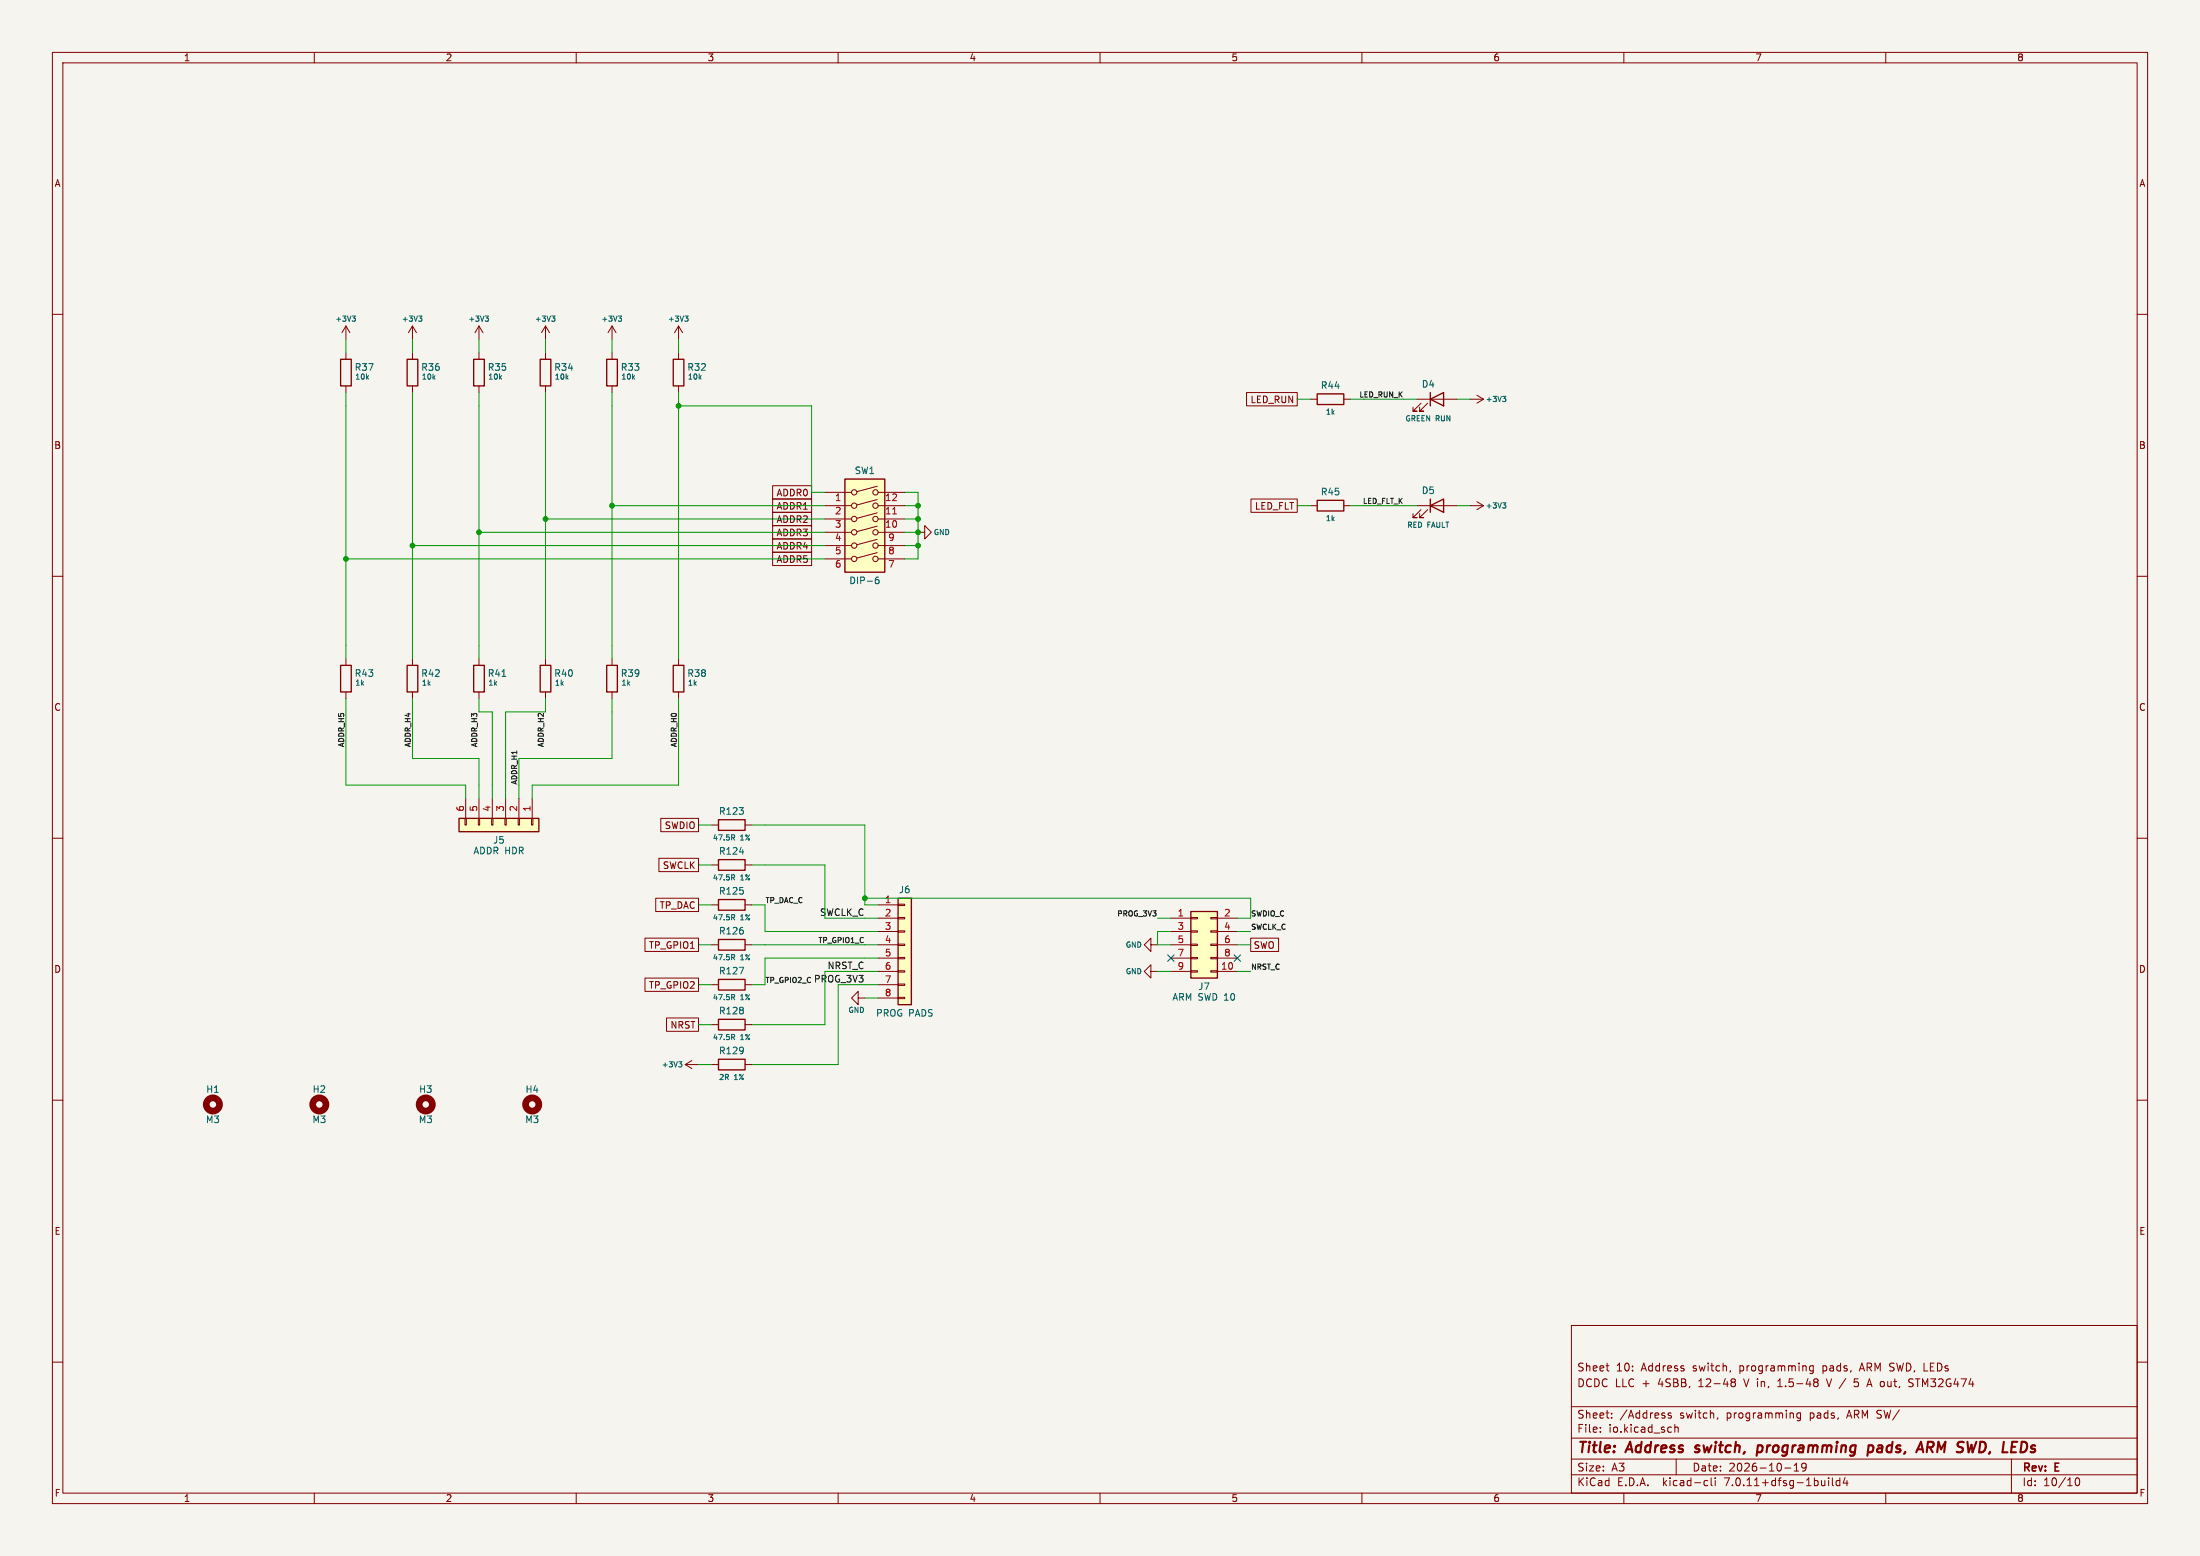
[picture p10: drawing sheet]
<svg xmlns="http://www.w3.org/2000/svg" width="420mm" height="297mm" viewBox="0 0 420 297" stroke-linecap="round" stroke-linejoin="round" font-family="sans-serif">
<path d="M0 0h420v297h-420z" fill="#f5f4ef" stroke="#f5f4ef" stroke-width=".19"/>
<g fill="none" stroke="#840000" stroke-width=".19">
<path d="M10 10h400v277h-400zM12 12h396v273h-396zM60 10v2M110 10v2M160 10v2M210 10v2M260 10v2M310 10v2M360 10v2M10 60h2M408 60h2M66 62.2v2.6"/>
<path d="M66 67.3v1.3M66 73.7v1.2M66 62.2l-.7 1.3M66 62.2l.8 1.3M78.7 62.2v2.6M78.7 67.3v1.3M78.7 73.7v1.2M78.7 62.2l-.7 1.3M78.7 62.2l.8 1.3M91.4 62.2v2.6M91.4 67.3v1.3M91.4 73.7v1.2"/>
<path d="M91.4 62.2l-.7 1.3M91.4 62.2l.8 1.3M104.1 62.2v2.6M104.1 67.3v1.3M104.1 73.7v1.2M104.1 62.2l-.7 1.3M104.1 62.2l.8 1.3M116.8 62.2v2.6M116.8 67.3v1.3M116.8 73.7v1.2M116.8 62.2l-.7 1.3M116.8 62.2l.8 1.3"/>
<path d="M129.5 62.2v2.6M129.5 67.3v1.3M129.5 73.7v1.2M129.5 62.2l-.7 1.3M129.5 62.2l.8 1.3M238 74.9h9.6v2.6h-9.6zM250.2 76.2h1.3M256.5 76.2h1.3M270.5 76.2h7.6M271.3 77l-1.6 1.5h.8h-.8v-.8M272.5 77l-1.5 1.5h.8h-.8v-.8M280.7 76.2h2.5"/>
<path d="M281.9 75.4l1.3 .8M283.2 76.2l-1.3 .8M147.5 97.8h7.4v2.5h-7.4zM147.5 92.7h7.4v2.6h-7.4zM147.5 95.2h7.4v2.6h-7.4zM157.5 96.5h5.1M157.5 94h5.1M157.5 99.1h5.1M167.5 97.9l-3.9 1M167.5 95.4l-3.9 1M167.5 92.8l-3.9 1.1M167.6 96.5h5.1"/>
<path d="M167.6 94h5.1M167.6 99.1h5.1M238.8 95.2h8.8v2.6h-8.8zM250.2 96.5h1.3M256.5 96.5h1.3M270.5 96.5h7.6M271.3 97.3l-1.6 1.5h.8h-.8v-.8M272.5 97.3l-1.5 1.5h.8h-.8v-.8M280.7 96.5h2.5M281.9 95.8l1.3 .7M283.2 96.5l-1.3 .8M10 110h2"/>
<path d="M147.5 105.4h7.4v2.6h-7.4zM147.5 102.9h7.4v2.5h-7.4zM147.5 100.3h7.4v2.6h-7.4zM157.5 101.6h5.1M157.5 104.1h5.1M157.5 106.7h5.1M167.5 105.5l-3.9 1M167.5 102.9l-3.9 1.1M167.5 100.4l-3.9 1.1M167.6 101.6h5.1M167.6 104.1h5.1M167.6 106.7h5.1"/>
<path d="M175.3 101.6h1.2v-1.3l1.3 1.3-1.3 1.3v-1.3M408 110h2M66 125.7v1.3M66 132.1v1.3M78.7 125.7v1.3M78.7 132.1v1.3M91.4 125.7v1.3M91.4 132.1v1.3M104.1 125.7v1.3M104.1 132.1v1.3M116.8 125.7v1.3M116.8 132.1v1.3"/>
<path d="M129.5 125.7v1.3M129.5 132.1v1.3M10 160h2M88.8 156.2h.2v1.3h-.2zM88.9 152.4v3.8M91.3 156.2h.3v1.3h-.3zM91.4 152.4v3.8M93.9 156.2h.2v1.3h-.2zM94 152.4v3.8M96.4 156.2h.2v1.3h-.2zM96.5 152.4v3.8M98.9 156.2h.3v1.3h-.3z"/>
<path d="M99.1 152.4v3.8M101.5 156.2h.2v1.3h-.2zM101.6 152.4v3.8M126.1 156.2h7.2v2.6h-7.2zM135.9 157.5h1.3M142.2 157.5h1.3M408 160h2M123.1 179.1h10.2v2.5h-10.2zM125.2 171.4h8.1v2.6h-8.1zM125.8 163.8h7.5v2.6h-7.5zM135.9 172.7h1.3M135.9 165.1h1.3"/>
<path d="M142.2 172.7h1.3M142.2 165.1h1.3M167.6 172.7h3.8M167.6 175.3h3.8M167.6 177.8h3.8M171.4 177.7h1.3v.2h-1.3zM171.4 175.1h1.3v.3h-1.3zM171.4 172.6h1.3v.2h-1.3zM223.5 175.3h3.8M223.5 177.8h3.8M227.3 177.7h1.3v.2h-1.3zM227.3 175.1h1.3v.3h-1.3z"/>
<path d="M231.1 177.7h1.3v.2h-1.3zM231.1 175.1h1.3v.3h-1.3zM232.4 175.3h3.8M232.4 177.8h3.8M238.8 179.1h5.3v2.5h-5.3zM123.1 186.7h10.2v2.5h-10.2zM127.2 194.3h6.1v2.6h-6.1zM135.9 180.3h1.3M135.9 188h1.3M135.9 195.6h1.3M142.2 180.3h1.3M142.2 188h1.3"/>
<path d="M142.2 195.6h1.3M163.8 190.5v-1.3l-1.2 1.3 1.2 1.3v-1.3h1.3M167.6 180.3h3.8M167.6 182.9h3.8M167.6 185.4h3.8M167.6 188h3.8M167.6 190.5h3.8M171.4 190.4h1.3v.2h-1.3zM171.4 187.8h1.3v.3h-1.3zM171.4 185.3h1.3v.2h-1.3zM171.4 182.8h1.3v.2h-1.3zM171.4 180.2h1.3v.3h-1.3z"/>
<path d="M219.7 185.4v-1.2l-1.3 1.2 1.3 1.3v-1.3h1.3M219.7 180.3v-1.2l-1.3 1.2 1.3 1.3v-1.3h1.3M223.5 180.3h3.8M223.5 182.9h3.8M223.5 185.4h3.8M227.3 185.3h1.3v.2h-1.3zM227.3 182.8h1.3v.2h-1.3zM227.3 180.2h1.3v.3h-1.3zM231.1 185.3h1.3v.2h-1.3zM231.1 182.8h1.3v.2h-1.3zM231.1 180.2h1.3v.3h-1.3zM232.4 180.3h3.8"/>
<path d="M232.4 182.9h3.8M232.4 185.4h3.8M10 210h2M130.8 203.2l1.3 .8M130.8 203.2h2.5M132.1 202.4l-1.3 .8M135.9 203.2h1.3M142.2 203.2h1.3M408 210h2M10 260h2M300 253h108v32h-108zM408 260h2"/>
<path d="M300 278.5h108M300 274.5h108M300 268.5h108M305.5 273.2v.2M305.5 272.5v.1M306.6 260.7h.6M307 261.7h.2M307.7 270.5v.2M307.7 269.8v.1M319 269.8l-.3-.1-.3 .2 .1 .2 .5 .2v.3h-.6M319.7 271.9v1.5M319.7 272.5l.2-.1 .4 .1 .1 .9"/>
<path d="M320 278.5v3M327.9 270.6l-.1 .3M330.4 261.6l-.2 .3M330.5 263.7l.2 .1M330.5 263.3l.2-.1 .5 .1 .1 .2-.3 .3M330.7 263.8h.3M330.7 263.8l-.2 .2M331 263.8l.3 .3-.1 .4-.2 .2-.5-.2M339.4 264.7h.8M339.7 263.4l-.3 .2M342.5 279.7l.4-.4v1.5M343.7 269.8l-.4-.1-.3 .3 .2 .6h.5"/>
<path d="M343.7 269.7v1.2l-.3 .3-.3-.1M344 279.4l-.1 .5 .2 .2 .4 .1 .3-.3M344.7 279.4a.99 .99 0 0 1-.3 1.4h-.3M346.2 260.8l-.5-.1-.3 .3 .2 .6h.6M346.2 260.7v1.2l-.3 .3-.4-.1M346.5 263.2h.3l.3 .3-.3 .3M346.5 263.8h.3M346.8 263.8l.2 .2 .1 .4-.3 .3h-.3M348.7 263.2l.5 1.5M353.9 264.5l.6 .2M354.7 263.2h-.7l-.1 .7 .6-.1M356.5 264.3h.7"/>
<path d="M356.9 263.2l.5 1.5M364.4 263.8l.7 .2 .1 .4-.3 .3-.5-.1M365.2 263.3l-.5-.1-.3 .1M384 278.5v6.5M60 285v2M110 285v2M160 285v2M210 285v2M260 285v2M300 281.5h108M310 285v2M325.6 282.6l.4 .1"/>
<path d="M326 283.5l-.4 .1M326.7 282.1v1.3l.2 .2M327.4 282.1v.1M327.4 282.6v1M340.7 280.2h1.2M342.5 280.8h.9M349.1 282.1v.1M349.1 282.6v1M349.8 282.1v1.3l.2 .2M351.2 282.7l-.4-.1-.3 .3 .2 .6h.5M351.2 282.1v1.5M352.2 282l-.3 1.1h.9"/>
<path d="M352.6 282.6v1M360 285v2M396.4 282.2l.1-.1a.8 .8 0 0 1 .5 .7 .8 .8 0 0 1-.5 .8 1 1 0 0 1-.1-1.4z"/>
<circle cx="163.1" cy="94" r=".51"/>
<circle cx="163.1" cy="99.1" r=".51"/>
<circle cx="163.1" cy="96.5" r=".51"/>
<circle cx="167.1" cy="94" r=".51"/>
<circle cx="167.1" cy="99.1" r=".51"/>
<circle cx="167.1" cy="96.5" r=".51"/>
<circle cx="163.1" cy="104.1" r=".51"/>
<circle cx="163.1" cy="101.6" r=".51"/>
<circle cx="163.1" cy="106.7" r=".51"/>
<circle cx="167.1" cy="106.7" r=".51"/>
<circle cx="167.1" cy="104.1" r=".51"/>
<circle cx="167.1" cy="101.6" r=".51"/>
</g>
<path d="M323.5 277.1l.2 .1M323.8 276l-.1 .4M335.4 277.1h.8M335.6 276h.7M335.6 275.9l-.3 2M356.7 276h.8l.1 .3v.5a.66 .66 0 0 1-1 .3M356.7 275.9l-.2 2M367.9 276.3h.8M368.4 276.3l.6 .9M368.8 275.2h-.7l-.3 2M386.4 275.2h-.4l-.3 2 .8-.1" fill="none" stroke="#840000" stroke-width=".4"/>
<g fill="none" stroke="#840000" stroke-width=".25">
<path d="M65 68.6h2.1v5.1h-2.1zM77.7 68.6h2.1v5.1h-2.1zM90.4 68.6h2.1v5.1h-2.1zM103.1 68.6h2.1v5.1h-2.1zM115.8 68.6h2.1v5.1h-2.1zM128.5 68.6h2.1v5.1h-2.1zM251.5 75.2h5v2h-5zM273 76.2l2.6-1.3v2.6zM273 74.9v2.6M161.3 91.4h7.6v17.8h-7.6zM251.5 95.5h5v2h-5zM273 96.5l2.6-1.2v2.5z"/>
<path d="M273 95.3v2.5M65 127h2.1v5.1h-2.1zM77.7 127h2.1v5.1h-2.1zM90.4 127h2.1v5.1h-2.1zM103.1 127h2.1v5.1h-2.1zM115.8 127h2.1v5.1h-2.1zM128.5 127h2.1v5.1h-2.1zM87.6 156.2h15.3v2.6h-15.3zM137.2 156.5h5v2h-5zM137.2 171.7h5v2h-5zM137.2 164.1h5v2h-5zM137.2 179.3h5v2.1h-5z"/>
<path d="M171.4 171.5h2.6v20.3h-2.6zM227.3 174h5.1v12.7h-5.1zM137.2 194.6h5v2h-5zM137.2 186.9h5v2.1h-5zM137.2 202.2h5v2h-5z"/>
</g>
<g fill="none" stroke="#006464" stroke-width=".19">
<path d="M67.2 60.3h.6l-.3 .4 .3 .1v.3l-.1 .2h-.3M79.9 60.3h.6l-.3 .4 .3 .1v.3l-.1 .2h-.3M92.6 60.3h.6l-.3 .4 .3 .1v.3l-.1 .2h-.3M105.3 60.3h.6l-.3 .4 .3 .1v.3l-.1 .2h-.3M118 60.3h.6l-.3 .4 .3 .1v.3l-.1 .2h-.3M130.7 60.3h.6l-.3 .4 .3 .1v.3l-.1 .2h-.3M286.8 75.7h.7l-.4 .3 .3 .1 .1 .4-.2 .2h-.3M286.8 96h.7l-.4 .4 .3 .1 .1 .3-.2 .2h-.3M167.1 110.9l.2-.3h.3l.2 .3v.3l-.2 .2h-.4l-.1-.2M167.7 110.1l-.4 .1-.2 .5M95.8 129.1h.8M139.9 159.9l.3 .5"/>
<path d="M140.1 159.4l.1 .1-.1 .4M139.9 175.1l.3 .5M139.9 167.5l.3 .5M140.1 174.6l.1 .2-.1 .3M140.1 167l.1 .2-.1 .3M141.2 162.6h.8M139.9 198l.3 .5M139.9 190.4l.3 .4M139.9 182.7l.3 .5M140.1 182.2l.1 .2-.1 .3M140.1 189.8l.1 .2-.1 .4M140.1 197.5l.1 .1-.1 .4"/>
<path d="M141.1 184.6h.9l-.6 1.3M129.6 202.7h.6l-.4 .3 .3 .1 .1 .4-.2 .2h-.3"/>
</g>
<g fill="#ffffc2" stroke="#ffffc2" stroke-width=".19">
<path d="M171.4 171.5h2.6v20.3h-2.6z"/>
<path d="M227.3 174h5.1v12.7h-5.1z"/>
<path d="M161.3 91.4h7.6v17.8h-7.6z"/>
<path d="M87.6 156.2h15.3v2.6h-15.3z"/>
</g>
<path d="M170.4 98.1h.7" fill="none" stroke="#a90000" stroke-width=".19"/>
<g fill="none" stroke="#840000" stroke-width="1.3">
<circle cx="40.6" cy="210.8" r="1.27"/>
<circle cx="61" cy="210.8" r="1.27"/>
<circle cx="81.3" cy="210.8" r="1.27"/>
<circle cx="101.6" cy="210.8" r="1.27"/>
</g>
<g fill="none" stroke="#009600" stroke-width=".19">
<path d="M66 64.8v2.5M66 74.9v50.8M78.7 64.8v2.5M78.7 74.9v50.8M91.4 64.8v2.5M91.4 74.9v50.8M104.1 64.8v2.5M104.1 74.9v50.8M116.8 64.8v2.5M116.8 74.9v50.8M129.5 64.8v2.5M129.5 74.9v50.8"/>
<path d="M129.5 77.5h25.4v16.5h2.6M247.6 76.2h2.6M257.8 76.2h12.7M278.1 76.2h2.6M104.1 99.1h53.4M116.8 96.5h40.7M172.7 96.5h2.6M172.7 94h2.6v12.7h-2.6M172.7 99.1h2.6M247.6 96.5h2.6M257.8 96.5h12.7M278.1 96.5h2.6"/>
<path d="M66 106.7h91.5M78.7 104.1h78.8M91.4 101.6h66.1M172.7 104.1h2.6M172.7 101.6h2.6M66 133.4v16.5h22.9v2.5M78.7 133.4v11.4h12.7v7.6M91.4 133.4v2.5h2.6v16.5M104.1 133.4v2.5h-7.6v16.5M116.8 133.4v11.4h-17.7v7.6M129.5 133.4v16.5h-27.9v2.5M133.3 157.5h2.6"/>
<path d="M143.5 157.5h21.6v15.2h2.5M133.3 165.1h2.6M133.3 172.7h2.6M143.5 172.7h2.5v5.1h21.6M143.5 165.1h14v10.2h10.1M165.1 171.5h73.7v3.8h-2.6M221 175.3h2.5M223.5 177.8h-2.5v2.5h2.5M236.2 177.8h2.6M133.3 180.3h2.6M133.3 188h2.6M133.3 195.6h2.6"/>
<path d="M143.5 180.3h24.1M165.1 190.5h2.5M167.6 182.9h-21.6v5.1h-2.5M167.6 188h-7.6v15.2h-16.5M167.6 185.4h-10.1v10.2h-14M221 185.4h2.5M236.2 180.3h2.6M236.2 185.4h2.6M133.3 203.2h2.6"/>
</g>
<path d="M222.9 182.3l1.2 1.2M224.1 182.3l-1.2 1.2M235.6 182.3l1.2 1.2M236.8 182.3l-1.2 1.2" fill="none" stroke="#000084" stroke-width=".19"/>
<g fill="#009600" stroke="#009600" stroke-width=".19">
<circle cx="91.4" cy="101.6" r=".46"/>
<circle cx="104.1" cy="99.1" r=".46"/>
<circle cx="66" cy="106.7" r=".46"/>
<circle cx="78.7" cy="104.1" r=".46"/>
<circle cx="165.1" cy="171.5" r=".46"/>
<circle cx="175.3" cy="104.1" r=".46"/>
<circle cx="175.3" cy="99.1" r=".46"/>
<circle cx="175.3" cy="101.6" r=".46"/>
<circle cx="175.3" cy="96.5" r=".46"/>
<circle cx="116.8" cy="96.5" r=".46"/>
<circle cx="129.5" cy="77.5" r=".46"/>
</g>
<g font-size="2.8" fill="#840000">
<text x="301" y="277.9">Title:</text>
<text x="310.6" y="277.9">Address</text>
<text x="324.5" y="277.9">switch,</text>
<text x="337.1" y="277.9">programming</text>
<text x="359" y="277.9">pads,</text>
<text x="369.4" y="277.9">ARM SWD,</text>
<text x="387.2" y="277.9">LEDs</text>
</g>
<g font-size="2.1" fill="#840000">
<text x="301" y="262">Sheet</text>
<text x="308.5" y="262">10:</text>
<text x="313.4" y="262">Address</text>
<text x="323.3" y="262">switch,</text>
<text x="332.3" y="262">programming</text>
<text x="348.3" y="262">pads,</text>
<text x="355.6" y="262">ARM SWD, LEDs</text>
<text x="301" y="265">DCDC LLC +</text>
<text x="316.7" y="265">4SBB,</text>
<text x="324.5" y="265">12-48</text>
<text x="333.4" y="265">V in,</text>
<text x="340.1" y="265">1.5-48</text>
<text x="349.7" y="265">V /</text>
<text x="355.1" y="265">5</text>
<text x="357.9" y="265">A out,</text>
<text x="366" y="265">STM32G474</text>
<text x="301" y="273.7">File:</text>
<text x="301" y="271">Sheet:</text>
<text x="307.1" y="273.7">io.kicad_sch</text>
<text x="309.2" y="271">/Address</text>
<text x="320.7" y="271">switch,</text>
<text x="329.7" y="271">programming</text>
<text x="345.8" y="271">pads,</text>
<text x="353.1" y="271">ARM SW/</text>
<text x="301" y="281.1">Size:</text>
<text x="307.6" y="281.1">A3</text>
<text x="323" y="281.1">Date:</text>
<text x="330" y="281.1">2026-10-19</text>
<text x="386" y="281.3">Rev:</text>
<text x="392.4" y="281.3">E</text>
<text x="301" y="283.9">KiCad</text>
<text x="308.7" y="283.9">E.D.A.</text>
<text x="317.6" y="283.9">kicad-cli</text>
<text x="329.5" y="283.9">7.0.11+dfsg-1build4</text>
<text x="386" y="283.9">Id:</text>
<text x="390.1" y="283.9">10/10</text>
</g>
<g font-size="1.8" fill="#840000">
<text x="35" y="11.9">1</text>
<text x="85" y="11.9">2</text>
<text x="135" y="11.9">3</text>
<text x="185" y="11.9">4</text>
<text x="235" y="11.9">5</text>
<text x="285" y="11.9">6</text>
<text x="335" y="11.9">7</text>
<text x="385" y="11.9">8</text>
<text x="10.3" y="35.9">A</text>
<text x="408.3" y="35.9">A</text>
<text x="238.6" y="77.2">LED_RUN</text>
<text x="10.3" y="85.9">B</text>
<text x="408.2" y="85.9">B</text>
<text x="148.2" y="94.9">ADDR0</text>
<text x="148.2" y="100">ADDR2</text>
<text x="148.2" y="97.5">ADDR1</text>
<text x="239.5" y="97.5">LED_FLT</text>
<text x="148.2" y="107.6">ADDR5</text>
<text x="148.2" y="105.1">ADDR4</text>
<text x="148.2" y="102.6">ADDR3</text>
<text x="10.3" y="135.9">C</text>
<text x="408.2" y="135.9">C</text>
<text x="126.8" y="158.4">SWDIO</text>
<text x="126.4" y="166.1">SWCLK</text>
<text x="125.8" y="173.7">TP_DAC</text>
<text x="10.3" y="185.9">D</text>
<text x="123.8" y="181.3">TP_GPIO1</text>
<text x="239.2" y="181.3">SWO</text>
<text x="408.2" y="185.9">D</text>
<text x="123.8" y="188.9">TP_GPIO2</text>
<text x="127.9" y="196.5">NRST</text>
<text x="10.3" y="235.9">E</text>
<text x="408.3" y="235.9">E</text>
<text x="10.3" y="285.9">F</text>
<text x="35" y="286.9">1</text>
<text x="85" y="286.9">2</text>
<text x="135" y="286.9">3</text>
<text x="185" y="286.9">4</text>
<text x="235" y="286.9">5</text>
<text x="285" y="286.9">6</text>
<text x="335" y="286.9">7</text>
<text x="385" y="286.9">8</text>
<text x="408.3" y="285.9">F</text>
</g>
<g font-size="1.8" fill="#006464">
<text x="67.6" y="71">R37</text>
<text x="80.3" y="71">R36</text>
<text x="93" y="71">R35</text>
<text x="105.7" y="71">R34</text>
<text x="118.4" y="71">R33</text>
<text x="131.1" y="71">R32</text>
<text x="252.1" y="74.4">R44</text>
<text x="271.3" y="74.2">D4</text>
<text x="163.1" y="90.7">SW1</text>
<text x="252.1" y="94.8">R45</text>
<text x="271.3" y="94.5">D5</text>
<text x="162" y="111.7">DIP-6</text>
<text x="67.6" y="129.4">R43</text>
<text x="80.3" y="129.4">R42</text>
<text x="93" y="129.4">R41</text>
<text x="105.7" y="129.4">R40</text>
<text x="118.4" y="129.4">R39</text>
<text x="131.1" y="129.4">R38</text>
<text x="137.1" y="155.7">R123</text>
<text x="94.1" y="161.2">J5</text>
<text x="90.3" y="163.3">ADDR HDR</text>
<text x="137.1" y="163.3">R124</text>
<text x="137.1" y="171">R125</text>
<text x="171.5" y="170.7">J6</text>
<text x="137.1" y="178.6">R126</text>
<text x="137.1" y="186.2">R127</text>
<text x="223.7" y="191.2">ARM SWD 10</text>
<text x="228.7" y="189.2">J7</text>
<text x="137.1" y="193.8">R128</text>
<text x="167.1" y="194.2">PROG PADS</text>
<text x="137.1" y="201.4">R129</text>
<text x="39.3" y="208.8">H1</text>
<text x="59.6" y="208.8">H2</text>
<text x="79.9" y="208.8">H3</text>
<text x="100.2" y="208.8">H4</text>
<text x="39.2" y="214.6">M3</text>
<text x="59.5" y="214.6">M3</text>
<text x="79.8" y="214.6">M3</text>
<text x="100.2" y="214.6">M3</text>
</g>
<g font-size="1.8" fill="#a90000">
<text x="159.3" y="96">1</text>
<text x="168.9" y="96">12</text>
<text x="159.3" y="98.5">2</text>
<text x="159.3" y="101">3</text>
<text x="168.9" y="101">10</text>
<text x="168.9" y="98.5">11</text>
<text x="159.3" y="103.6">4</text>
<text x="159.3" y="106.1">5</text>
<text x="169.5" y="106.1">8</text>
<text x="169.5" y="103.6">9</text>
<text x="159.3" y="108.7">6</text>
<text x="169.5" y="108.7">7</text>
<text x="88.6" y="155" transform="rotate(-90 88.6 155)">6</text>
<text x="91.2" y="155" transform="rotate(-90 91.2 155)">5</text>
<text x="93.7" y="155" transform="rotate(-90 93.7 155)">4</text>
<text x="96.3" y="155" transform="rotate(-90 96.3 155)">3</text>
<text x="98.8" y="155" transform="rotate(-90 98.8 155)">2</text>
<text x="101.3" y="155" transform="rotate(-90 101.3 155)">1</text>
<text x="168.8" y="172.5">1</text>
<text x="168.8" y="175">2</text>
<text x="168.8" y="177.5">3</text>
<text x="224.7" y="175">1</text>
<text x="224.7" y="177.5">3</text>
<text x="233.6" y="175">2</text>
<text x="233.6" y="177.5">4</text>
<text x="168.8" y="180.1">4</text>
<text x="168.8" y="182.6">5</text>
<text x="168.8" y="185.2">6</text>
<text x="224.7" y="180.1">5</text>
<text x="224.7" y="182.6">7</text>
<text x="224.7" y="185.2">9</text>
<text x="233" y="185.2">10</text>
<text x="233.6" y="180.1">6</text>
<text x="233.6" y="182.6">8</text>
<text x="168.8" y="187.7">7</text>
<text x="168.8" y="190.2">8</text>
</g>
<g font-size="1.8" fill="#0f0f0f">
<text x="156.4" y="174.9">SWCLK_C</text>
<text x="157.9" y="185.1">NRST_C</text>
<text x="155.3" y="187.6">PROG_3V3</text>
</g>
<g font-size="1.4" fill="#006464">
<text x="63.9" y="61.6">+3V3</text>
<text x="76.6" y="61.6">+3V3</text>
<text x="89.3" y="61.6">+3V3</text>
<text x="102" y="61.6">+3V3</text>
<text x="114.7" y="61.6">+3V3</text>
<text x="127.4" y="61.6">+3V3</text>
<text x="67.7" y="72.6">10k</text>
<text x="80.4" y="72.6">10k</text>
<text x="93.1" y="72.6">10k</text>
<text x="105.8" y="72.6">10k</text>
<text x="118.5" y="72.6">10k</text>
<text x="131.2" y="72.6">10k</text>
<text x="283.5" y="76.9">+3V3</text>
<text x="253" y="79.3">1k</text>
<text x="268.2" y="80.6">GREEN RUN</text>
<text x="253" y="99.7">1k</text>
<text x="268.5" y="100.9">RED</text>
<text x="272.5" y="100.9">FAULT</text>
<text x="283.5" y="97.2">+3V3</text>
<text x="178.1" y="102.3">GND</text>
<text x="67.7" y="131.1">1k</text>
<text x="80.4" y="131.1">1k</text>
<text x="93.1" y="131.1">1k</text>
<text x="105.8" y="131.1">1k</text>
<text x="118.5" y="131.1">1k</text>
<text x="131.2" y="131.1">1k</text>
<text x="136" y="160.6">47.5R</text>
<text x="141.3" y="160.6">1%</text>
<text x="136" y="168.2">47.5R</text>
<text x="141.3" y="168.2">1%</text>
<text x="136" y="175.9">47.5R</text>
<text x="141.3" y="175.9">1%</text>
<text x="136" y="183.5">47.5R</text>
<text x="141.3" y="183.5">1%</text>
<text x="214.8" y="181.1">GND</text>
<text x="136" y="191.1">47.5R</text>
<text x="141.3" y="191.1">1%</text>
<text x="214.8" y="186.1">GND</text>
<text x="161.8" y="193.5">GND</text>
<text x="126.2" y="203.9">+3V3</text>
<text x="136" y="198.7">47.5R</text>
<text x="141.3" y="198.7">1%</text>
<text x="137.2" y="206.3">2R</text>
<text x="140.1" y="206.3">1%</text>
</g>
<g font-size="1.4" fill="#0f0f0f">
<text x="259.4" y="75.9">LED_RUN_K</text>
<text x="260" y="96.2">LED_FLT_K</text>
<text x="65.8" y="142.8" transform="rotate(-90 65.8 142.8)">ADDR_H5</text>
<text x="78.5" y="142.8" transform="rotate(-90 78.5 142.8)">ADDR_H4</text>
<text x="91.2" y="142.8" transform="rotate(-90 91.2 142.8)">ADDR_H3</text>
<text x="103.9" y="142.8" transform="rotate(-90 103.9 142.8)">ADDR_H2</text>
<text x="129.3" y="142.8" transform="rotate(-90 129.3 142.8)">ADDR_H0</text>
<text x="98.8" y="149.9" transform="rotate(-90 98.8 149.9)">ADDR_H1</text>
<text x="146" y="172.4">TP_DAC_C</text>
<text x="213.2" y="175">PROG_3V3</text>
<text x="238.8" y="175">SWDIO_C</text>
<text x="238.8" y="177.5">SWCLK_C</text>
<text x="156.1" y="180.1">TP_GPIO1_C</text>
<text x="238.8" y="185.1">NRST_C</text>
<text x="146" y="187.7">TP_GPIO2_C</text>
</g>
</svg>
